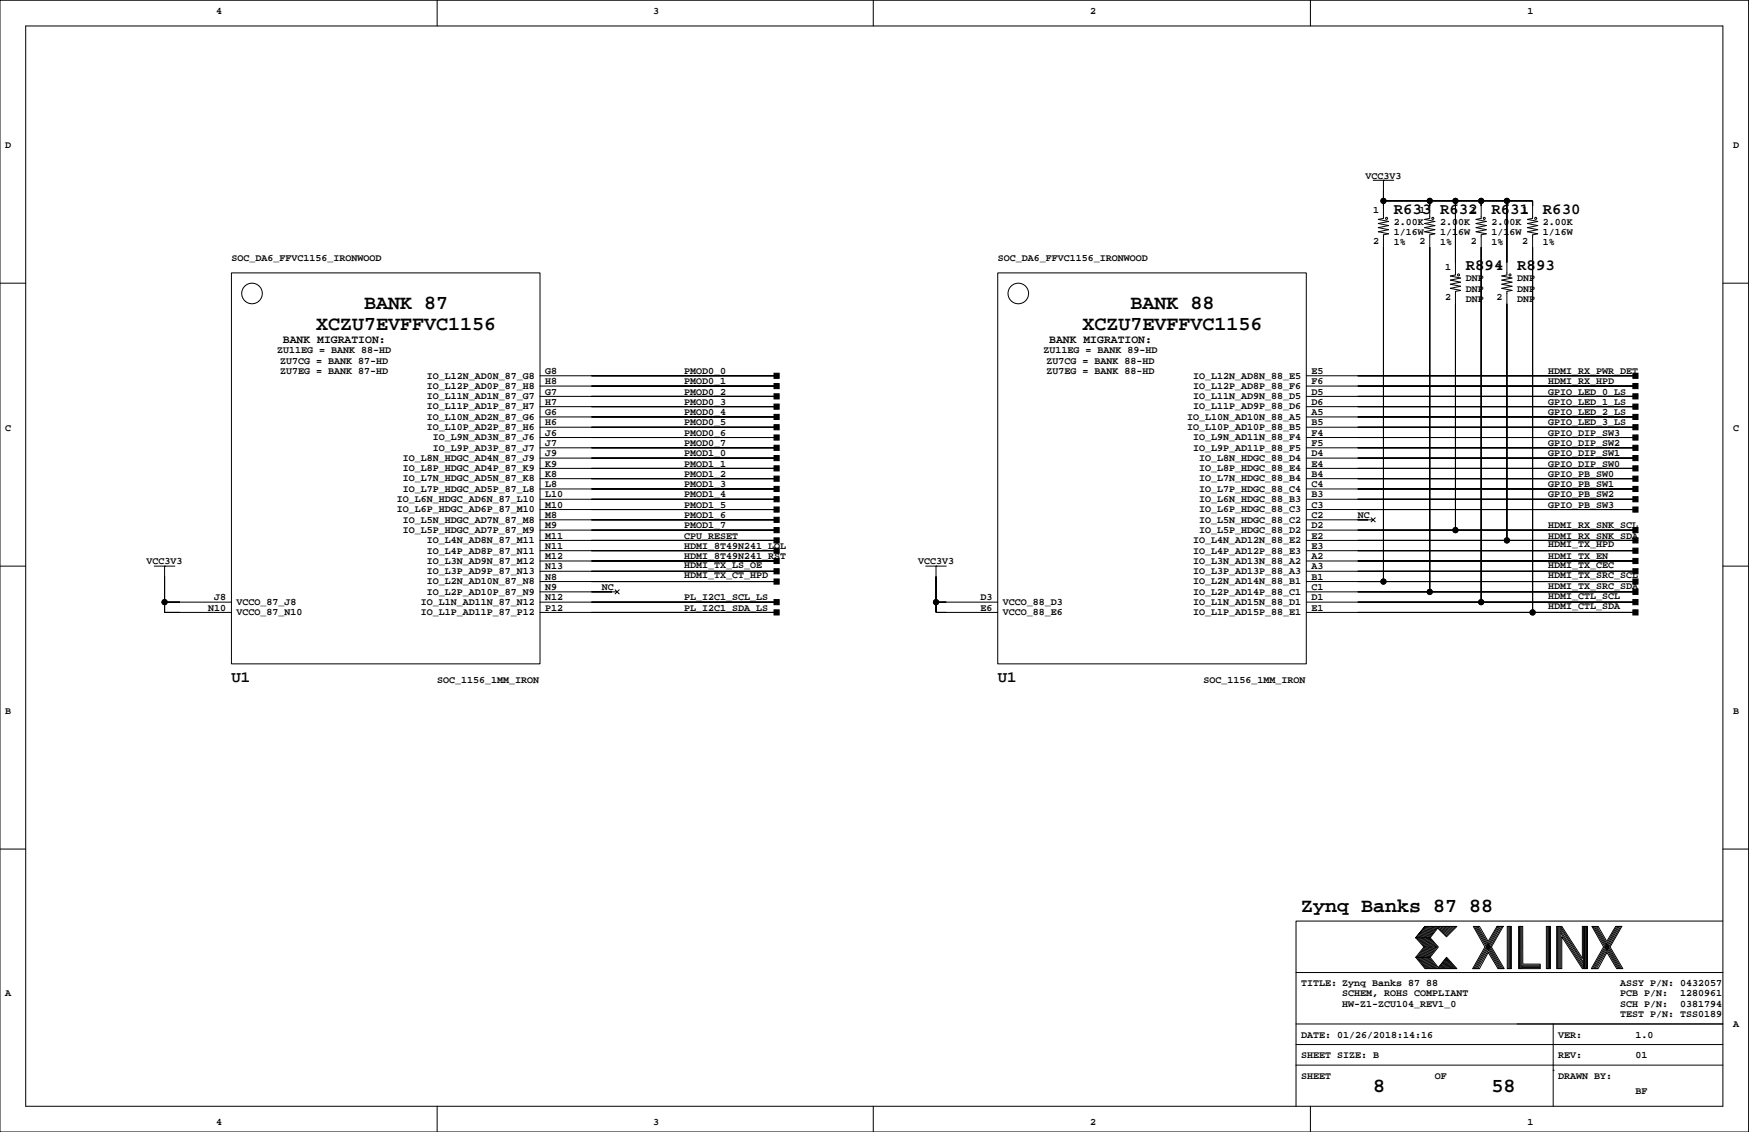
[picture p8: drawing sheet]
<svg xmlns="http://www.w3.org/2000/svg" width="432mm" height="279mm" viewBox="0 0 432 279" stroke-linecap="round" stroke-linejoin="round" font-family="sans-serif">
<g fill="none" stroke="#000" stroke-width=".25">
<path d="M0 .1h431.7v279.3h-431.7zM6.3 6.4h419.1v266.7h-419.1zM107.9 .1v6.3M215.6 .1v6.3M323.5 .1v6.3M339 44.5h5.1M341.6 44.5h.1M341.6 49.6h36.8v4.3l-1.3 .3 2.5 .5-2.5 .5 2.5 .5-2.5 .5 2.5 .5-2.5 .5 2.5 .5-1.2 .3v93.2M341.6 44.5v9.4l-1.3 .3 2.5 .5-2.5 .5 2.5 .5-2.5 .5 2.5 .5-2.5 .5 2.5 .5-1.2 .3v85.5M353 49.6v4.3l-1.3 .3 2.5 .5-2.5 .5 2.5 .5-2.5 .5 2.5 .5-2.5 .5 2.5 .5-1.2 .3v88.1M359.3 49.6v18.3l-1.2 .2 2.5 .5-2.5 .5 2.5 .5-2.5 .6 2.5 .5-2.5 .5 2.5 .5-1.3 .2v58.9M365.7 49.6v4.3l-1.3 .3 2.5 .5-2.5 .5 2.5 .5-2.5 .5 2.5 .5-2.5 .5 2.5 .5-1.2 .3v90.6"/>
<path d="M372 49.6v18.3l-1.2 .2 2.5 .5-2.5 .5 2.5 .5-2.5 .6 2.5 .5-2.5 .5 2.5 .5-1.3 .2v61.5M0 69.9h6.3M57.1 67.4h76.2v96.5h-76.2zM246.3 67.4h76.2v96.5h-76.2zM425.4 69.9h6.3M133.3 97.8h58.4M133.3 92.8h58.4M133.3 95.3h58.4M322.5 97.8h81.3M322.5 92.8h81.3M322.5 95.3h81.3M133.3 113.1h58.4"/>
<path d="M133.3 115.6h58.4M133.3 118.1h58.4M133.3 102.9h58.4M133.3 105.4h58.4M133.3 108h58.4M133.3 110.5h58.4M133.3 100.4h58.4M322.5 113.1h81.3M322.5 115.6h81.3M322.5 118.1h81.3M322.5 102.9h81.3M322.5 105.4h81.3"/>
<path d="M322.5 108h81.3M322.5 110.5h81.3M322.5 100.4h81.3M0 139.7h6.3M38.1 139.7h5.1M40.6 139.7h.1M40.6 139.7v11.5h16.5M133.3 130.8h58.4M133.3 133.4h58.4M133.3 120.7h58.4M133.3 123.2h58.4M133.3 125.8h58.4"/>
<path d="M133.3 128.3h58.4M133.3 138.5h58.4M133.3 135.9h58.4M228.5 139.7h5.1M231.1 139.7h.1M231.1 139.7v11.5h15.2M322.5 130.8h81.3M322.5 133.4h81.3M322.5 120.7h81.3M322.5 123.2h81.3M322.5 125.8h81.3M322.5 128.3h16.5"/>
<path d="M322.5 138.5h81.3M322.5 135.9h81.3M338.5 127.8l1 1M339.5 127.8l-1 1M425.4 139.7h6.3M40.6 148.6h16.5M133.3 151.2h58.4M133.3 148.6h58.4M133.3 143.5h58.4M133.3 146.1h19.1M133.3 141h58.4M151.9 145.6l1 1"/>
<path d="M152.9 145.6l-1 1M231.1 148.6h15.2M322.5 151.2h81.3M322.5 148.6h81.3M322.5 143.5h81.3M322.5 146.1h81.3M322.5 141h81.3M0 209.6h6.3M425.4 209.6h6.3M349.5 236.3h3.6M349.9 231.5l1.9 2.2-2 2.6 2.2 2.8M350.1 236.3l2.2 2.8"/>
<path d="M350.2 231.5l1.9 2.3-2 2.5M350.4 236.3l2.2 2.8M350.5 231.5l1.9 2.3-2 2.5M350.6 236.3l2.3 2.7M350.8 231.5l1.9 2.3-2 2.5M351 236.3l2.2 2.8M351.1 231.5l1.9 2.3-2 2.5M351.3 236.3l2.2 2.8M351.4 231.5l1.9 2.3-2 2.5M351.6 236.3l2.2 2.8M351.7 231.5l1.9 2.2M351.8 228.7l-2.3 2.8 2.3-2.8h7.9l-2.6 2.5-2.1-2.1-1.9 2.4 2 2.2-2 2.6 2 2.5 2-2.5 2.6 2.8h-7.9l-2.3-2.8"/>
<path d="M351.9 236.3l2.2 2.8M352 231.5l1.9 2.2M352.1 228.7l-2.2 2.7M352.2 236.3l2.2 2.8M352.3 231.5l1.9 2.3-2 2.5M352.4 228.7l-2.2 2.7M352.5 236.3l2.2 2.8M352.6 231.5l1.9 2.2M352.7 228.7l-2.2 2.7M352.8 236.3l2.2 2.8M352.8 231.5l2 2.2M353 228.7l-2.2 2.7"/>
<path d="M353.1 231.5h-3.6l2.1 2.2-2.1 2.6M353.2 228.7l-2.1 2.7M353.6 233.8l-2 2.5M353.6 228.7l-2.2 2.7M353.8 228.7l-2.1 2.7M353.9 233.8l-1.9 2.4M354.1 228.7l-2.1 2.7M354.4 228.7l-2.1 2.7M354.5 233.8l-2 2.5M354.7 228.7l-2.1 2.7M354.8 233.8l-2 2.5M355 228.7l-2.1 2.7"/>
<path d="M355.2 238.8l.2 .3M355.3 238.6l.4 .5M355.4 228.7l-.4 .4M355.4 238.4l.6 .7M355.6 238.3l.7 .8M355.7 238.1l.9 1M355.7 228.7l-.5 .5M355.9 237.9l1 1.2M356 237.8l1.2 1.3M356.1 228.7l-.8 .7M356.1 237.6l1.4 1.4M356.3 237.4l1.5 1.7"/>
<path d="M356.4 237.2l1.6 1.9M356.5 228.7l-1 .9M356.5 237.1l1.8 2M356.7 236.9l1.9 2.2M356.8 236.7l2.1 2.4M356.8 228.7l-1.1 1.1M356.9 236.6l2.3 2.5M357.1 236.5l2.3 2.6M357.2 228.7l-1.3 1.2M357.5 228.7l-1.4 1.4M357.8 228.7l-1.6 1.6M358.2 228.7l-1.8 1.7"/>
<path d="M358.5 228.7l-1.9 1.9M359 228.7l-2.2 2.1M359.3 228.7l-2.3 2.3M364 228.7l6.1 10.4M364.3 228.7l6.1 10.4M364.6 228.7l6.1 10.4M364.9 228.7l6.1 10.4M367.4 232.3l-2.1-3.6h-1.6l2.9 5-3 5.4h1.7l2.1-4 2.4 4h1.6l-3.2-5.4M369.6 228.7l-2.2 3.6M369.8 228.7l-5.9 10.4M370.2 228.7l-6 10.4M370.5 228.7l-6 10.4"/>
<path d="M370.8 228.7l-6 10.4M371.1 228.7h-1.5h1.5l-2.9 5M372.1 228.7h1v10.4h-1zM372.4 228.7v10.4M372.6 228.7v10.4M372.9 228.7v10.4M374.9 228.7h1v9.3h4.3v1.1h-5.3zM375.1 228.7v10.4M375.4 228.7v10.4M375.7 228.7v10.4M375.7 238.2h4.5M375.7 238.5h4.5"/>
<path d="M375.7 238.8h4.5M381.8 228.7h1v10.4h-1zM382 228.7v10.4M382.3 228.7v10.4M382.5 228.7v10.4M384.3 228.7h1.3l5.1 7.8v-7.8h1.2v10.4h-1.2l-5.1-7.9v7.9h-1.3zM384.5 228.7v10.4M384.8 228.7v10.4M385.1 228.7v10.4M385.3 228.7v10.4M385.3 230.3l5.6 8.7M385.3 229.8l5.6 8.7"/>
<path d="M385.3 229.2l5.6 8.7M385.3 228.8l5.6 8.7M390.9 228.7v10.4M391.2 228.7v10.4M391.5 228.7v10.4M391.7 228.6v10.4M393.3 228.7l6.1 10.4M393.6 228.7l6.1 10.4M393.9 228.7l6.1 10.4M394.2 228.7l6.1 10.4M396.7 232.3l-2.1-3.6h-1.6l2.9 5-3 5.4M397.5 233.7l3.2 5.4h-1.6l-2.4-4-2.2 4h-1.6"/>
<path d="M398.9 228.7l-2.2 3.6M399.1 228.7l-6 10.4M399.4 228.7l-5.9 10.4M399.7 228.7l-5.9 10.4M400.1 228.7l-6 10.4M400.4 228.7h-1.5h1.5l-2.9 5M425.4 227.3h-105.4v35.6M320 257.8h105.4M320 252.7h105.4M320 240h105.4M383.5 252.7v20.4M107.9 273.1v6.3"/>
<path d="M215.6 273.1v6.3M320 262.9v10.2M320 262.9h105.4M323.5 273.1v6.3M383.5 264.2h.1"/>
<circle cx="341.6" cy="49.6" r=".63"/>
<circle cx="342.3" cy="53.9" r=".25"/>
<circle cx="353" cy="49.6" r=".63"/>
<circle cx="353.7" cy="53.9" r=".25"/>
<circle cx="359.3" cy="49.6" r=".63"/>
<circle cx="365.7" cy="49.6" r=".63"/>
<circle cx="366.4" cy="53.9" r=".25"/>
<circle cx="372" cy="49.6" r=".63"/>
<circle cx="379.1" cy="53.9" r=".25"/>
<circle cx="62.2" cy="72.4" r="2.54"/>
<circle cx="251.4" cy="72.4" r="2.54"/>
<circle cx="360.1" cy="67.9" r=".25"/>
<circle cx="372.8" cy="67.9" r=".25"/>
<circle cx="359.3" cy="130.8" r=".63"/>
<circle cx="372" cy="133.4" r=".63"/>
<circle cx="40.6" cy="148.6" r=".63"/>
<circle cx="231.1" cy="148.6" r=".63"/>
<circle cx="341.6" cy="143.5" r=".63"/>
<circle cx="353" cy="146.1" r=".63"/>
<circle cx="365.7" cy="148.6" r=".63"/>
<circle cx="378.4" cy="151.2" r=".63"/>
</g>
<g fill="#000" stroke="#000" stroke-width=".25">
<path d="M341.6 49.6v1.3z" fill-rule="evenodd"/>
<path d="M341.6 47v2.6z" fill-rule="evenodd"/>
<path d="M341.6 49.6h11.4z" fill-rule="evenodd"/>
<path d="M353 49.6v1.3z" fill-rule="evenodd"/>
<path d="M353 49.6h6.3z" fill-rule="evenodd"/>
<path d="M359.3 49.6v15.2z" fill-rule="evenodd"/>
<path d="M359.3 49.6h6.4z" fill-rule="evenodd"/>
<path d="M365.7 49.6v1.3z" fill-rule="evenodd"/>
<path d="M365.7 49.6h6.3z" fill-rule="evenodd"/>
<path d="M372 49.6v15.2z" fill-rule="evenodd"/>
<path d="M372 49.6h6.4z" fill-rule="evenodd"/>
<path d="M378.4 49.6v1.3z" fill-rule="evenodd"/>
<path d="M341.6 61v82.5z" fill-rule="evenodd"/>
<path d="M353 61v85.1z" fill-rule="evenodd"/>
<path d="M359.3 75v55.8z" fill-rule="evenodd"/>
<path d="M365.7 61v87.6z" fill-rule="evenodd"/>
<path d="M372 75v58.4z" fill-rule="evenodd"/>
<path d="M378.4 61v90.2z" fill-rule="evenodd"/>
<path d="M191.1 97.2h1.3v1.3h-1.3z" fill-rule="evenodd"/>
<path d="M191.1 92.1h1.3v1.3h-1.3z" fill-rule="evenodd"/>
<path d="M191.1 94.7h1.3v1.2h-1.3z" fill-rule="evenodd"/>
<path d="M146 97.8h45.7z" fill-rule="evenodd"/>
<path d="M146 92.8h45.7z" fill-rule="evenodd"/>
<path d="M146 95.3h45.7z" fill-rule="evenodd"/>
<path d="M403.1 97.2h1.3v1.3h-1.3z" fill-rule="evenodd"/>
<path d="M403.1 92.1h1.3v1.3h-1.3z" fill-rule="evenodd"/>
<path d="M403.1 94.7h1.3v1.2h-1.3z" fill-rule="evenodd"/>
<path d="M335.2 97.8h68.6z" fill-rule="evenodd"/>
<path d="M335.2 92.8h68.6z" fill-rule="evenodd"/>
<path d="M335.2 95.3h68.6z" fill-rule="evenodd"/>
<path d="M191.1 112.4h1.3v1.3h-1.3z" fill-rule="evenodd"/>
<path d="M191.1 115h1.3v1.2h-1.3z" fill-rule="evenodd"/>
<path d="M191.1 117.5h1.3v1.3h-1.3z" fill-rule="evenodd"/>
<path d="M191.1 102.3h1.3v1.2h-1.3z" fill-rule="evenodd"/>
<path d="M191.1 104.8h1.3v1.3h-1.3z" fill-rule="evenodd"/>
<path d="M191.1 107.4h1.3v1.2h-1.3z" fill-rule="evenodd"/>
<path d="M191.1 109.9h1.3v1.3h-1.3z" fill-rule="evenodd"/>
<path d="M191.1 99.7h1.3v1.3h-1.3z" fill-rule="evenodd"/>
<path d="M146 113.1h45.7z" fill-rule="evenodd"/>
<path d="M146 115.6h45.7z" fill-rule="evenodd"/>
<path d="M146 118.1h45.7z" fill-rule="evenodd"/>
<path d="M146 102.9h45.7z" fill-rule="evenodd"/>
<path d="M146 105.4h45.7z" fill-rule="evenodd"/>
<path d="M146 108h45.7z" fill-rule="evenodd"/>
<path d="M146 110.5h45.7z" fill-rule="evenodd"/>
<path d="M146 100.4h45.7z" fill-rule="evenodd"/>
<path d="M403.1 102.3h1.3v1.2h-1.3z" fill-rule="evenodd"/>
<path d="M403.1 99.7h1.3v1.3h-1.3z" fill-rule="evenodd"/>
<path d="M403.1 104.8h1.3v1.3h-1.3z" fill-rule="evenodd"/>
<path d="M403.1 117.5h1.3v1.3h-1.3z" fill-rule="evenodd"/>
<path d="M403.1 109.9h1.3v1.3h-1.3z" fill-rule="evenodd"/>
<path d="M403.1 107.4h1.3v1.2h-1.3z" fill-rule="evenodd"/>
<path d="M403.1 112.4h1.3v1.3h-1.3z" fill-rule="evenodd"/>
<path d="M403.1 115h1.3v1.2h-1.3z" fill-rule="evenodd"/>
<path d="M335.2 102.9h68.6z" fill-rule="evenodd"/>
<path d="M335.2 100.4h68.6z" fill-rule="evenodd"/>
<path d="M335.2 105.4h68.6z" fill-rule="evenodd"/>
<path d="M335.2 118.1h68.6z" fill-rule="evenodd"/>
<path d="M335.2 110.5h68.6z" fill-rule="evenodd"/>
<path d="M335.2 108h68.6z" fill-rule="evenodd"/>
<path d="M335.2 113.1h68.6z" fill-rule="evenodd"/>
<path d="M335.2 115.6h68.6z" fill-rule="evenodd"/>
<path d="M191.1 120.1h1.3v1.2h-1.3z" fill-rule="evenodd"/>
<path d="M191.1 122.6h1.3v1.3h-1.3z" fill-rule="evenodd"/>
<path d="M191.1 125.1h1.3v1.3h-1.3z" fill-rule="evenodd"/>
<path d="M191.1 127.7h1.3v1.2h-1.3z" fill-rule="evenodd"/>
<path d="M191.1 130.2h1.3v1.3h-1.3z" fill-rule="evenodd"/>
<path d="M191.1 132.7h1.3v1.3h-1.3z" fill-rule="evenodd"/>
<path d="M191.1 137.8h1.3v1.3h-1.3z" fill-rule="evenodd"/>
<path d="M191.1 135.3h1.3v1.3h-1.3z" fill-rule="evenodd"/>
<path d="M146 120.7h45.7z" fill-rule="evenodd"/>
<path d="M146 123.2h45.7z" fill-rule="evenodd"/>
<path d="M146 125.8h45.7z" fill-rule="evenodd"/>
<path d="M146 128.3h45.7z" fill-rule="evenodd"/>
<path d="M146 130.8h45.7z" fill-rule="evenodd"/>
<path d="M146 133.4h45.7z" fill-rule="evenodd"/>
<path d="M146 138.5h45.7z" fill-rule="evenodd"/>
<path d="M146 135.9h45.7z" fill-rule="evenodd"/>
<path d="M335.2 128.3h2.5z" fill-rule="evenodd"/>
<path d="M335.2 130.8h24.1z" fill-rule="evenodd"/>
<path d="M335.2 133.4h36.8z" fill-rule="evenodd"/>
<path d="M403.1 130.2h1.3v1.3h-1.3z" fill-rule="evenodd"/>
<path d="M403.1 132.7h1.3v1.3h-1.3z" fill-rule="evenodd"/>
<path d="M403.1 137.8h1.3v1.3h-1.3z" fill-rule="evenodd"/>
<path d="M403.1 135.3h1.3v1.3h-1.3z" fill-rule="evenodd"/>
<path d="M403.1 125.1h1.3v1.3h-1.3z" fill-rule="evenodd"/>
<path d="M403.1 122.6h1.3v1.3h-1.3z" fill-rule="evenodd"/>
<path d="M403.1 120.1h1.3v1.2h-1.3z" fill-rule="evenodd"/>
<path d="M359.3 130.8h44.5z" fill-rule="evenodd"/>
<path d="M372 133.4h31.8z" fill-rule="evenodd"/>
<path d="M335.2 138.5h68.6z" fill-rule="evenodd"/>
<path d="M335.2 135.9h68.6z" fill-rule="evenodd"/>
<path d="M335.2 125.8h68.6z" fill-rule="evenodd"/>
<path d="M335.2 123.2h68.6z" fill-rule="evenodd"/>
<path d="M335.2 120.7h68.6z" fill-rule="evenodd"/>
<path d="M40.6 142.3v6.3z" fill-rule="evenodd"/>
<path d="M40.6 148.6v2.6z" fill-rule="evenodd"/>
<path d="M40.6 148.6h3.8z" fill-rule="evenodd"/>
<path d="M40.6 151.2h3.8z" fill-rule="evenodd"/>
<path d="M146 146.1h5.1z" fill-rule="evenodd"/>
<path d="M191.1 148h1.3v1.3h-1.3z" fill-rule="evenodd"/>
<path d="M191.1 150.5h1.3v1.3h-1.3z" fill-rule="evenodd"/>
<path d="M191.1 140.4h1.3v1.2h-1.3z" fill-rule="evenodd"/>
<path d="M191.1 142.9h1.3v1.3h-1.3z" fill-rule="evenodd"/>
<path d="M146 148.6h45.7z" fill-rule="evenodd"/>
<path d="M146 151.2h45.7z" fill-rule="evenodd"/>
<path d="M146 141h45.7z" fill-rule="evenodd"/>
<path d="M146 143.5h45.7z" fill-rule="evenodd"/>
<path d="M231.1 148.6v2.6z" fill-rule="evenodd"/>
<path d="M231.1 142.3v6.3z" fill-rule="evenodd"/>
<path d="M231.1 151.2h2.5z" fill-rule="evenodd"/>
<path d="M231.1 148.6h2.5z" fill-rule="evenodd"/>
<path d="M335.2 143.5h6.4z" fill-rule="evenodd"/>
<path d="M335.2 146.1h17.8z" fill-rule="evenodd"/>
<path d="M335.2 148.6h30.5z" fill-rule="evenodd"/>
<path d="M335.2 151.2h43.2z" fill-rule="evenodd"/>
<path d="M403.1 148h1.3v1.3h-1.3z" fill-rule="evenodd"/>
<path d="M403.1 150.5h1.3v1.3h-1.3z" fill-rule="evenodd"/>
<path d="M403.1 142.9h1.3v1.3h-1.3z" fill-rule="evenodd"/>
<path d="M403.1 145.4h1.3v1.3h-1.3z" fill-rule="evenodd"/>
<path d="M403.1 140.4h1.3v1.2h-1.3z" fill-rule="evenodd"/>
<path d="M365.7 148.6h38.1z" fill-rule="evenodd"/>
<path d="M378.4 151.2h25.4z" fill-rule="evenodd"/>
<path d="M341.6 143.5h62.2z" fill-rule="evenodd"/>
<path d="M353 146.1h50.8z" fill-rule="evenodd"/>
<path d="M335.2 141h68.6z" fill-rule="evenodd"/>
<circle cx="341.6" cy="49.6" r=".63"/>
<circle cx="353" cy="49.6" r=".63"/>
<circle cx="359.3" cy="49.6" r=".63"/>
<circle cx="365.7" cy="49.6" r=".63"/>
<circle cx="372" cy="49.6" r=".63"/>
<circle cx="359.3" cy="130.8" r=".63"/>
<circle cx="372" cy="133.4" r=".63"/>
<circle cx="40.6" cy="148.6" r=".63"/>
<circle cx="231.1" cy="148.6" r=".63"/>
<circle cx="341.6" cy="143.5" r=".63"/>
<circle cx="353" cy="146.1" r=".63"/>
<circle cx="365.7" cy="148.6" r=".63"/>
<circle cx="378.4" cy="151.2" r=".63"/>
</g>
<g font-size="4.9">
<text x="89.9" y="76.4">BANK 87</text>
<text x="279.1" y="76.4">BANK 88</text>
<text x="78.1" y="81.4">XCZU7EVFFVC1156</text>
<text x="267.3" y="81.4">XCZU7EVFFVC1156</text>
<text x="321.2" y="225.2">Zynq Banks 87 88</text>
<text x="339" y="269.6">8</text>
<text x="368.2" y="269.6">58</text>
</g>
<g font-size="3.9">
<text x="344.1" y="52.7">R633</text>
<text x="355.5" y="52.7">R632</text>
<text x="368.2" y="52.7">R631</text>
<text x="380.9" y="52.7">R630</text>
<text x="361.9" y="66.7">R894</text>
<text x="374.6" y="66.7">R893</text>
<text x="57.1" y="168.2">U1</text>
<text x="246.3" y="168.2">U1</text>
</g>
<g font-size="2.8">
<text x="69.8" y="84.6">BANK MIGRATION:</text>
<text x="259" y="84.6">BANK MIGRATION:</text>
</g>
<g font-size="2.5">
<text x="53.3" y="3.4">4</text>
<text x="161.3" y="3.4">3</text>
<text x="269.2" y="3.4">2</text>
<text x="377.1" y="3.4">1</text>
<text x="1.3" y="36.4">D</text>
<text x="427.9" y="36.4">D</text>
<text x="337.1" y="44.1">VCC3V3</text>
<text x="339" y="52.6">1</text>
<text x="350.4" y="52.6">1</text>
<text x="363.1" y="52.6">1</text>
<text x="375.8" y="52.6">1</text>
<text x="344.1" y="58">1/16W</text>
<text x="344.1" y="55.5">2.00K</text>
<text x="355.5" y="58">1/16W</text>
<text x="355.5" y="55.5">2.00K</text>
<text x="368.2" y="58">1/16W</text>
<text x="368.2" y="55.5">2.00K</text>
<text x="380.9" y="58">1/16W</text>
<text x="380.9" y="55.5">2.00K</text>
<text x="57.1" y="64.4">SOC_DA6_FFVC1156_IRONWOOD</text>
<text x="246.3" y="64.4">SOC_DA6_FFVC1156_IRONWOOD</text>
<text x="339" y="60.2">2</text>
<text x="344.1" y="60.6">1%</text>
<text x="350.4" y="60.2">2</text>
<text x="355.5" y="60.6">1%</text>
<text x="363.1" y="60.2">2</text>
<text x="368.2" y="60.6">1%</text>
<text x="375.8" y="60.2">2</text>
<text x="380.9" y="60.6">1%</text>
<text x="356.8" y="66.5">1</text>
<text x="361.9" y="72">DNP</text>
<text x="361.9" y="69.5">DNP</text>
<text x="369.5" y="66.5">1</text>
<text x="374.6" y="72">DNP</text>
<text x="374.6" y="69.5">DNP</text>
<text x="356.8" y="74.2">2</text>
<text x="361.9" y="74.5">DNP</text>
<text x="369.5" y="74.2">2</text>
<text x="374.6" y="74.5">DNP</text>
<text x="68.5" y="87.2">ZU11EG = BANK 88-HD</text>
<text x="69.2" y="89.8">ZU7CG = BANK 87-HD</text>
<text x="257.6" y="87.2">ZU11EG = BANK 89-HD</text>
<text x="258.4" y="89.8">ZU7CG = BANK 88-HD</text>
<text x="69.2" y="92.3">ZU7EG = BANK 87-HD</text>
<text x="105.4" y="96">IO_L12P_AD0P_87_H8</text>
<text x="105.4" y="93.4">IO_L12N_AD0N_87_G8</text>
<text x="134.6" y="94.9">H8</text>
<text x="134.6" y="92.3">G8</text>
<text x="168.9" y="92.3">PMOD0_0</text>
<text x="168.9" y="94.9">PMOD0_1</text>
<text x="258.4" y="92.3">ZU7EG = BANK 88-HD</text>
<text x="294.6" y="96">IO_L12P_AD8P_88_F6</text>
<text x="294.6" y="93.4">IO_L12N_AD8N_88_E5</text>
<text x="323.8" y="94.9">F6</text>
<text x="323.8" y="92.3">E5</text>
<text x="382.2" y="92.3">HDMI_RX_PWR_DET</text>
<text x="382.2" y="94.9">HDMI_RX_HPD</text>
<text x="105.4" y="101.1">IO_L11P_AD1P_87_H7</text>
<text x="105.4" y="98.5">IO_L11N_AD1N_87_G7</text>
<text x="134.6" y="99.9">H7</text>
<text x="134.6" y="97.4">G7</text>
<text x="168.9" y="97.4">PMOD0_2</text>
<text x="168.9" y="99.9">PMOD0_3</text>
<text x="294.6" y="101.1">IO_L11P_AD9P_88_D6</text>
<text x="294.6" y="98.5">IO_L11N_AD9N_88_D5</text>
<text x="323.8" y="99.9">D6</text>
<text x="323.8" y="97.4">D5</text>
<text x="382.2" y="99.9">GPIO_LED_1_LS</text>
<text x="382.2" y="97.4">GPIO_LED_0_LS</text>
<text x="1.3" y="106.3">C</text>
<text x="105.4" y="106.1">IO_L10P_AD2P_87_H6</text>
<text x="105.4" y="103.6">IO_L10N_AD2N_87_G6</text>
<text x="134.6" y="107.5">J6</text>
<text x="134.6" y="105">H6</text>
<text x="134.6" y="102.5">G6</text>
<text x="168.9" y="102.5">PMOD0_4</text>
<text x="168.9" y="105">PMOD0_5</text>
<text x="168.9" y="107.5">PMOD0_6</text>
<text x="293.1" y="106.1">IO_L10P_AD10P_88_B5</text>
<text x="293.1" y="103.6">IO_L10N_AD10N_88_A5</text>
<text x="323.8" y="107.5">F4</text>
<text x="323.8" y="105">B5</text>
<text x="323.8" y="102.5">A5</text>
<text x="382.2" y="102.5">GPIO_LED_2_LS</text>
<text x="382.2" y="105">GPIO_LED_3_LS</text>
<text x="382.2" y="107.5">GPIO_DIP_SW3</text>
<text x="427.9" y="106.3">C</text>
<text x="99.5" y="113.8">IO_L8N_HDGC_AD4N_87_J9</text>
<text x="106.9" y="111.2">IO_L9P_AD3P_87_J7</text>
<text x="106.9" y="108.7">IO_L9N_AD3N_87_J6</text>
<text x="134.6" y="112.6">J9</text>
<text x="134.6" y="110.1">J7</text>
<text x="168.9" y="112.6">PMOD1_0</text>
<text x="168.9" y="110.1">PMOD0_7</text>
<text x="294.6" y="111.2">IO_L9P_AD11P_88_F5</text>
<text x="294.6" y="108.7">IO_L9N_AD11N_88_F4</text>
<text x="296" y="113.8">IO_L8N_HDGC_88_D4</text>
<text x="323.8" y="112.6">D4</text>
<text x="323.8" y="110.1">F5</text>
<text x="382.2" y="110.1">GPIO_DIP_SW2</text>
<text x="382.2" y="112.6">GPIO_DIP_SW1</text>
<text x="99.5" y="118.8">IO_L7N_HDGC_AD5N_87_K8</text>
<text x="99.5" y="116.3">IO_L8P_HDGC_AD4P_87_K9</text>
<text x="134.6" y="117.7">K8</text>
<text x="134.6" y="115.2">K9</text>
<text x="168.9" y="115.2">PMOD1_1</text>
<text x="168.9" y="117.7">PMOD1_2</text>
<text x="296" y="118.8">IO_L7N_HDGC_88_B4</text>
<text x="296" y="116.3">IO_L8P_HDGC_88_E4</text>
<text x="323.8" y="117.7">B4</text>
<text x="323.8" y="115.2">E4</text>
<text x="382.2" y="117.7">GPIO_PB_SW0</text>
<text x="382.2" y="115.2">GPIO_DIP_SW0</text>
<text x="98" y="123.9">IO_L6N_HDGC_AD6N_87_L10</text>
<text x="99.5" y="121.4">IO_L7P_HDGC_AD5P_87_L8</text>
<text x="134.6" y="125.3">M10</text>
<text x="134.6" y="122.8">L10</text>
<text x="134.6" y="120.2">L8</text>
<text x="168.9" y="120.2">PMOD1_3</text>
<text x="168.9" y="122.8">PMOD1_4</text>
<text x="168.9" y="125.3">PMOD1_5</text>
<text x="296" y="123.9">IO_L6N_HDGC_88_B3</text>
<text x="296" y="121.4">IO_L7P_HDGC_88_C4</text>
<text x="323.8" y="125.3">C3</text>
<text x="323.8" y="122.8">B3</text>
<text x="323.8" y="120.2">C4</text>
<text x="382.2" y="125.3">GPIO_PB_SW3</text>
<text x="382.2" y="122.8">GPIO_PB_SW2</text>
<text x="382.2" y="120.2">GPIO_PB_SW1</text>
<text x="98" y="126.5">IO_L6P_HDGC_AD6P_87_M10</text>
<text x="99.5" y="131.5">IO_L5P_HDGC_AD7P_87_M9</text>
<text x="99.5" y="129">IO_L5N_HDGC_AD7N_87_M8</text>
<text x="134.6" y="130.4">M9</text>
<text x="134.6" y="127.9">M8</text>
<text x="168.9" y="127.9">PMOD1_6</text>
<text x="168.9" y="130.4">PMOD1_7</text>
<text x="296" y="131.5">IO_L5P_HDGC_88_D2</text>
<text x="296" y="129">IO_L5N_HDGC_88_C2</text>
<text x="296" y="126.5">IO_L6P_HDGC_88_C3</text>
<text x="323.8" y="130.4">D2</text>
<text x="323.8" y="127.9">C2</text>
<text x="335.2" y="127.9">NC</text>
<text x="382.2" y="130.4">HDMI_RX_SNK_SCL</text>
<text x="105.4" y="136.6">IO_L4P_AD8P_87_N11</text>
<text x="105.4" y="134.1">IO_L4N_AD8N_87_M11</text>
<text x="134.6" y="135.5">N11</text>
<text x="134.6" y="132.9">M11</text>
<text x="168.9" y="132.9">CPU_RESET</text>
<text x="168.9" y="135.5">HDMI_8T49N241_LOL</text>
<text x="294.6" y="136.6">IO_L4P_AD12P_88_E3</text>
<text x="294.6" y="134.1">IO_L4N_AD12N_88_E2</text>
<text x="323.8" y="135.5">E3</text>
<text x="323.8" y="132.9">E2</text>
<text x="382.2" y="132.9">HDMI_RX_SNK_SDA</text>
<text x="382.2" y="135.1">HDMI_TX_HPD</text>
<text x="36.2" y="139.3">VCC3V3</text>
<text x="105.4" y="141.7">IO_L3P_AD9P_87_N13</text>
<text x="105.4" y="139.2">IO_L3N_AD9N_87_M12</text>
<text x="134.6" y="143.1">N8</text>
<text x="134.6" y="140.6">N13</text>
<text x="134.6" y="138">M12</text>
<text x="168.9" y="138">HDMI_8T49N241_RST</text>
<text x="168.9" y="140.2">HDMI_TX_LS_OE</text>
<text x="168.9" y="142.7">HDMI_TX_CT_HPD</text>
<text x="226.6" y="139.3">VCC3V3</text>
<text x="294.6" y="141.7">IO_L3P_AD13P_88_A3</text>
<text x="294.6" y="139.2">IO_L3N_AD13N_88_A2</text>
<text x="323.8" y="143.1">B1</text>
<text x="323.8" y="140.6">A3</text>
<text x="323.8" y="138">A2</text>
<text x="382.2" y="142.7">HDMI_TX_SRC_SCL</text>
<text x="382.2" y="138">HDMI_TX_EN</text>
<text x="382.2" y="140.2">HDMI_TX_CEC</text>
<text x="52.9" y="148.2">J8</text>
<text x="58.4" y="149.3">VCCO_87_J8</text>
<text x="103.9" y="149.3">IO_L1N_AD11N_87_N12</text>
<text x="105.4" y="146.8">IO_L2P_AD10P_87_N9</text>
<text x="105.4" y="144.2">IO_L2N_AD10N_87_N8</text>
<text x="134.6" y="148.2">N12</text>
<text x="134.6" y="145.6">N9</text>
<text x="148.6" y="145.6">NC</text>
<text x="168.9" y="148.2">PL_I2C1_SCL_LS</text>
<text x="242.1" y="148.2">D3</text>
<text x="247.6" y="149.3">VCCO_88_D3</text>
<text x="294.6" y="149.3">IO_L1N_AD15N_88_D1</text>
<text x="294.6" y="146.8">IO_L2P_AD14P_88_C1</text>
<text x="294.6" y="144.2">IO_L2N_AD14N_88_B1</text>
<text x="323.8" y="148.2">D1</text>
<text x="323.8" y="145.6">C1</text>
<text x="382.2" y="147.8">HDMI_CTL_SCL</text>
<text x="382.2" y="145.3">HDMI_TX_SRC_SDA</text>
<text x="51.4" y="150.7">N10</text>
<text x="58.4" y="151.9">VCCO_87_N10</text>
<text x="103.9" y="151.9">IO_L1P_AD11P_87_P12</text>
<text x="134.6" y="150.7">P12</text>
<text x="168.9" y="150.7">PL_I2C1_SDA_LS</text>
<text x="242.1" y="150.7">E6</text>
<text x="247.6" y="151.9">VCCO_88_E6</text>
<text x="294.6" y="151.9">IO_L1P_AD15P_88_E1</text>
<text x="323.8" y="150.7">E1</text>
<text x="382.2" y="150.3">HDMI_CTL_SDA</text>
<text x="107.9" y="168.5">SOC_1156_1MM_IRON</text>
<text x="297.1" y="168.5">SOC_1156_1MM_IRON</text>
<text x="1.3" y="176.1">B</text>
<text x="427.9" y="176.1">B</text>
<text x="1.3" y="245.9">A</text>
<text x="321.2" y="243.4">TITLE: Zynq Banks 87 88</text>
<text x="331.4" y="245.9">SCHEM, ROHS COMPLIANT</text>
<text x="400" y="245.9">PCB P/N:</text>
<text x="400" y="243.4">ASSY P/N: 0432057</text>
<text x="414.8" y="245.9">1280961</text>
<text x="331.4" y="248.5">HW-Z1-ZCU104_REV1_0</text>
<text x="400" y="251">TEST P/N: TSS0189</text>
<text x="400" y="248.5">SCH P/N:</text>
<text x="414.8" y="248.5">0381794</text>
<text x="321.2" y="256.1">DATE: 01/26/2018:14:16</text>
<text x="384.7" y="256.1">VER:</text>
<text x="403.8" y="256.1">1.0</text>
<text x="427.9" y="253.6">A</text>
<text x="321.2" y="261.2">SHEET SIZE: B</text>
<text x="384.7" y="261.2">REV:</text>
<text x="403.8" y="261.2">01</text>
<text x="321.2" y="266.3">SHEET</text>
<text x="354.2" y="266.3">OF</text>
<text x="384.7" y="266.3">DRAWN BY:</text>
<text x="403.8" y="270.1">BF</text>
<text x="53.3" y="277.7">4</text>
<text x="161.3" y="277.7">3</text>
<text x="269.2" y="277.7">2</text>
<text x="377.1" y="277.7">1</text>
</g>
</svg>
